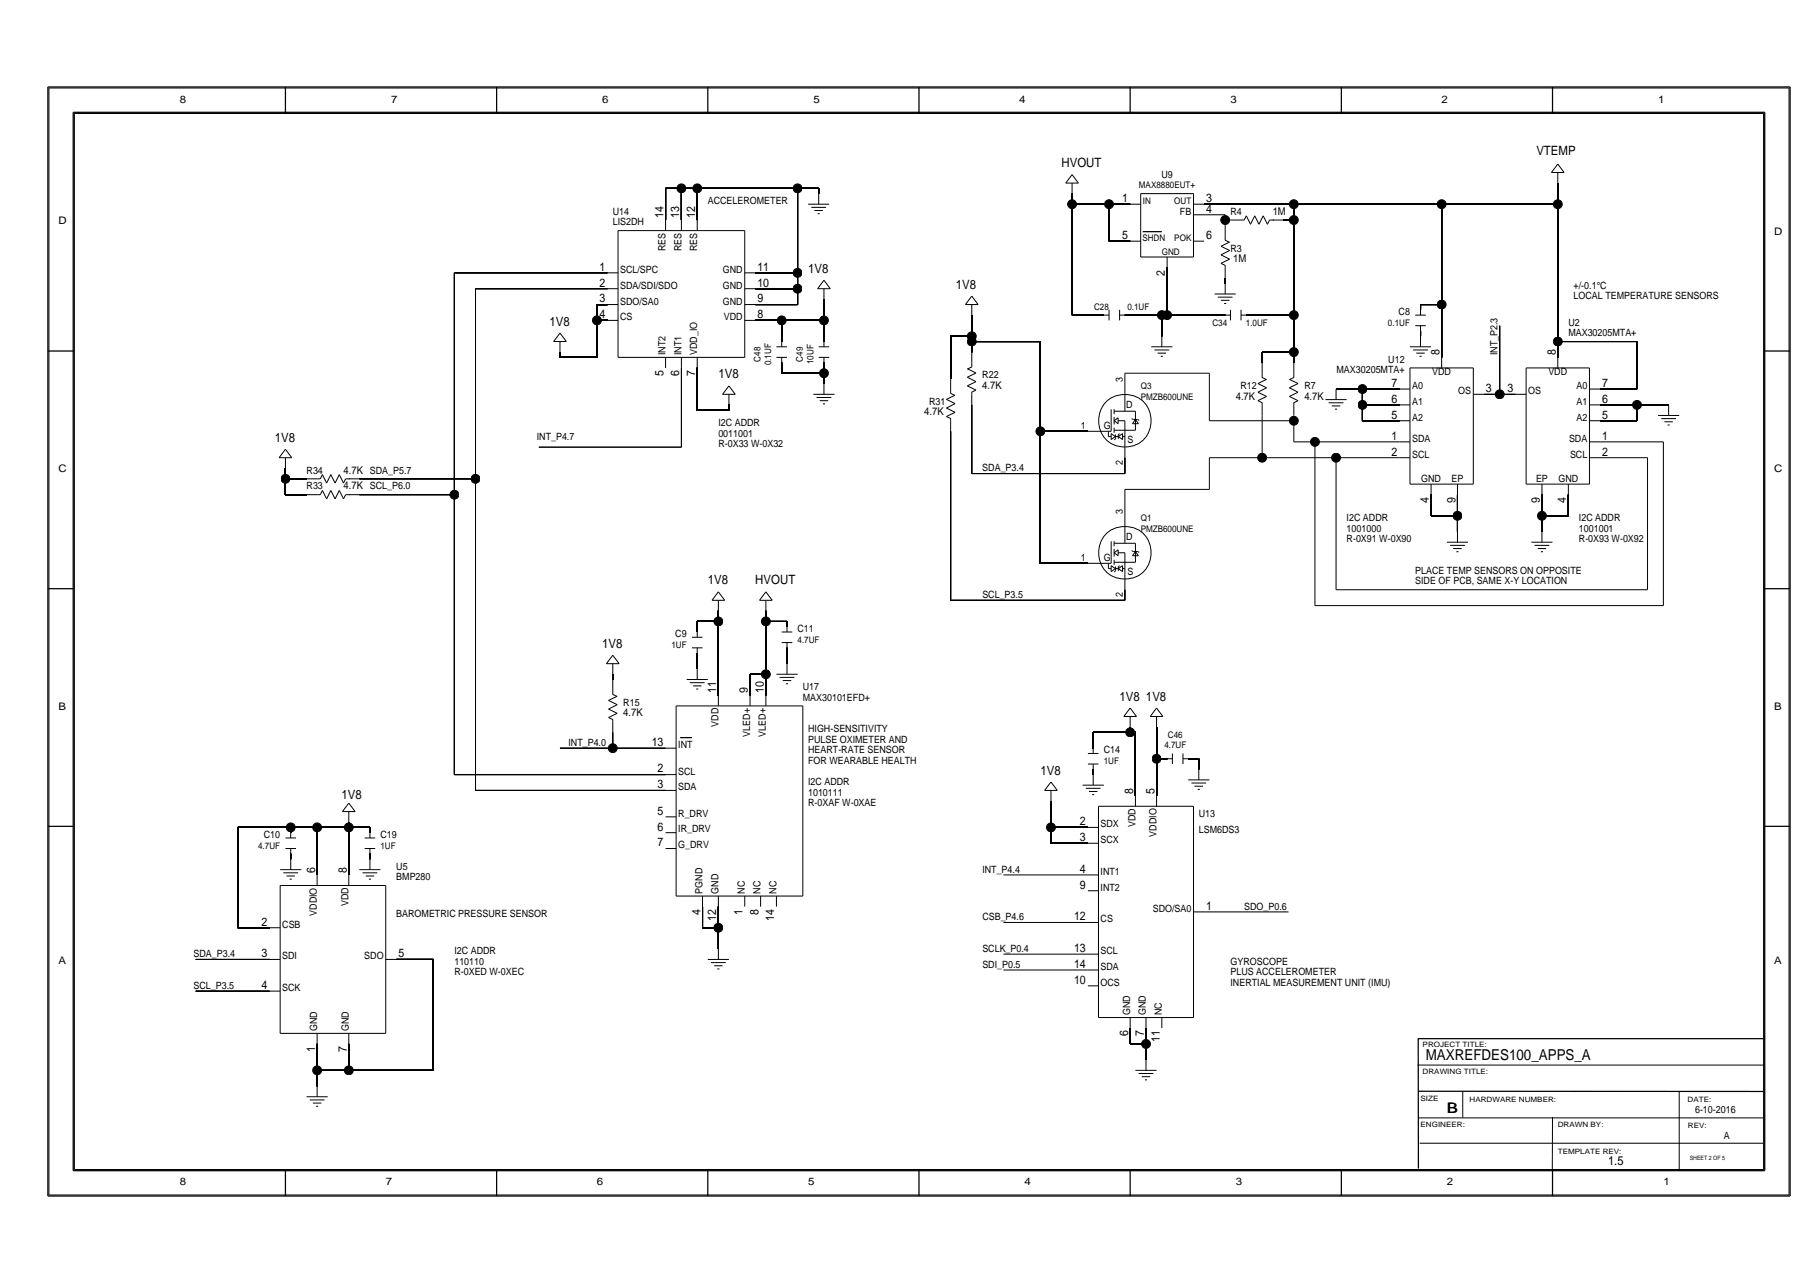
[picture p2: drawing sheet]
<svg xmlns="http://www.w3.org/2000/svg" width="419mm" height="298mm" viewBox="0 0 419 298" stroke-linecap="round" stroke-linejoin="round" font-family="sans-serif">
<!-- layer: Nets -->
<g fill="none" stroke="#000" stroke-width=".23">
<path d="M154.9 43.8v7.4zM154.9 43.8h3.7zM158.6 43.8v7.4zM158.6 43.8h3.7zM162.3 43.8v7.4zM162.3 43.8h23.3zM185.6 43.8h4.9zM185.6 43.8v19.7zM190.5 43.8v1.2zM249.5 47.5v25.8zM249.5 45v2.5zM249.5 47.5h8.6z"/>
<path d="M258.1 47.5h4.9zM258.1 56.1h4.9zM258.1 47.5v8.6zM280.2 47.5h20.9zM280.2 50h4.9zM285.1 51.2h1.2zM285.1 50v1.2zM285.1 51.2v1.2zM298.6 51.2h2.5zM301.1 51.2v22.1zM301.1 47.5v3.7zM301.1 47.5h34.4z"/>
<path d="M335.5 47.5h27zM335.5 47.5v23.3zM362.5 42.6v4.9zM362.5 47.5v31.9zM105.7 63.5v51.6zM105.7 63.5h35.7zM110.7 67.2h30.7zM110.7 67.2v44.2zM138.9 70.8h2.5zM138.9 74.5v8.6zM138.9 74.5h2.5zM138.9 70.8v3.7z"/>
<path d="M175.8 67.2h9.8zM175.8 63.5h9.8zM175.8 70.8h9.8zM175.8 74.5h6.1zM181.9 74.5h9.8zM181.9 74.5v4.9zM185.6 67.2v3.6zM185.6 63.5v3.7zM191.7 74.5v4.9zM191.7 69.6v4.9zM221.2 78.2v9.8zM221.2 78.2h4.9z"/>
<path d="M226.1 73.3v4.9zM226.1 79.4v2.5zM226.1 78.2v1.2zM226.1 79.4h16zM242.1 79.4v20.9zM249.5 73.3h7.3zM261.8 73.3h8.6zM270.4 73.3v4.9zM270.4 73.3h1.2zM271.6 62.2v11.1zM271.6 73.3h13.5zM285.1 64.7v1.2z"/>
<path d="M290 73.3h11.1zM301.1 73.3v8.6zM330.6 70.8h4.9zM330.6 77v1.2zM330.6 70.8v1.3zM335.5 70.8v12.3zM349 75.8v15.9zM362.5 79.4v3.7zM362.5 79.4h18.4zM380.9 79.4v11.1zM130.3 81.9v1.2zM130.3 83.1h8.6z"/>
<path d="M158.6 85.6v18.4zM162.3 85.6v9.8zM162.3 95.4h7.3zM169.6 94.2v1.2zM181.9 84.4v2.4zM181.9 86.8h9.8zM191.7 86.8v2.5zM191.7 84.4v2.4zM226.1 94.2v16zM261.8 86.8h19.6zM261.8 86.8v2.5zM281.4 97.9h19.7z"/>
<path d="M281.4 86.8v11.1zM293.7 81.9v2.5zM293.7 81.9h7.4zM293.7 96.6v9.9zM301.1 81.9v2.5zM301.1 97.9v4.9zM301.1 96.6v1.3zM310.9 90.5h6.1zM317 97.9h8.6zM317 94.2v3.7zM317 90.5h8.6zM317 90.5v3.7z"/>
<path d="M317 94.2h8.6zM345.3 91.7h3.7zM349 91.7h3.7zM372.3 94.2h8.6zM372.3 97.9h8.6zM372.3 90.5h8.6zM380.9 94.2v3.7zM380.9 94.2h7.4zM66.4 115.1h4.9zM66.4 111.4v3.7zM66.4 108.9v2.5zM66.4 111.4h4.9z"/>
<path d="M83.6 115.1h22.1zM83.6 111.4h27.1zM105.7 115.1v65.1zM110.7 111.4v72.5zM125.4 104h33.2zM221.2 100.3v39.3zM226.1 110.2h35.7zM242.1 100.3v30.7zM242.1 100.3h11.1zM261.8 113.8h19.6zM261.8 106.5v3.7zM261.8 113.8v6.2z"/>
<path d="M281.4 106.5h12.3zM281.4 106.5v7.3zM293.7 106.5h17.2zM301.1 102.8h4.9zM306 102.8h19.6zM306 102.8v38.1zM310.9 106.5v30.7zM310.9 106.5h14.7zM333 115.1v4.9zM333 120h6.2zM339.2 120v3.7zM339.2 115.1v4.9z"/>
<path d="M358.8 120v3.7zM358.8 115.1v4.9zM358.8 120h6.2zM365 115.1v4.9zM372.3 102.8h14.8zM372.3 106.5h11.1zM383.4 106.5v30.7zM387.1 102.8v38.1zM221.2 139.6h40.6zM242.1 131h11.1zM261.8 137.2v2.4zM310.9 137.2h72.5z"/>
<path d="M142.6 156.8v1.3zM162.3 151.9v3.7zM162.3 144.6v2.4zM162.3 144.6h4.9zM167.2 142.1v2.5zM167.2 144.6v17.2zM174.5 156.8h3.7zM174.5 156.8v5zM178.2 142.1v2.5zM178.2 156.8v5zM178.2 144.6v12.2zM178.2 144.6h4.9z"/>
<path d="M183.1 150.7v3.7zM183.1 144.6v1.2zM306 140.9h81.1zM130.3 174h12.3zM142.6 170.4v3.6zM142.6 174h12.3zM254.4 179v1.2zM254.4 170.4v3.6zM254.4 170.4h8.6zM263 169.1v1.3zM263 170.4h1.2zM264.2 170.4v14.7z"/>
<path d="M269.1 176.5v8.6zM269.1 169.1v7.4zM269.1 176.5h2.5zM276.5 176.5h2.5zM279 176.5v2.5zM55.4 192.5h12.3zM55.4 192.5v23.3zM67.7 198.6v1.2zM67.7 192.5v1.2zM67.7 192.5h6.1zM73.8 192.5h7.4zM73.8 192.5v11z"/>
<path d="M81.2 192.5h4.9zM81.2 192.5v11zM81.2 191.2v1.3zM86.1 198.6v1.2zM86.1 192.5v1.2zM105.7 180.2h49.2zM110.7 183.9h44.2zM244.6 196.2h8.6zM244.6 192.5v3.7zM244.6 186.3v6.2zM244.6 192.5h8.6zM55.4 215.8h7.3z"/>
<path d="M163.5 210.9v4.9zM163.5 215.8h3.7zM167.2 215.8v4.9zM167.2 210.9v4.9zM233.5 203.5h19.7zM233.5 214.6h19.7zM280.2 212.1h19.6zM45.5 223.2h17.2zM45.5 230.6h17.2zM92.2 223.2h8.6zM100.8 223.2v25.8zM233.5 222h19.7z"/>
<path d="M233.5 225.6h19.7zM263 239.2v3.6zM266.7 239.2v3.6zM73.8 249v3.7zM73.8 242.8v6.2zM73.8 249h7.4zM81.2 249h19.6zM81.2 242.8v6.2zM263 242.8h3.7zM266.7 242.8v3.7z"/>
</g>
<g fill="#000" stroke="#000" stroke-width=".23">
<circle cx="158.6" cy="43.8" r="1.03"/>
<circle cx="162.3" cy="43.8" r="1.03"/>
<circle cx="185.6" cy="43.8" r="1.03"/>
<circle cx="249.5" cy="47.5" r="1.03"/>
<circle cx="258.1" cy="47.5" r="1.03"/>
<circle cx="285.1" cy="51.2" r="1.03"/>
<circle cx="301.1" cy="47.5" r="1.03"/>
<circle cx="301.1" cy="51.2" r="1.03"/>
<circle cx="335.5" cy="47.5" r="1.03"/>
<circle cx="362.5" cy="47.5" r="1.03"/>
<circle cx="138.9" cy="74.5" r="1.03"/>
<circle cx="181.9" cy="74.5" r="1.03"/>
<circle cx="185.6" cy="63.5" r="1.03"/>
<circle cx="185.6" cy="67.2" r="1.03"/>
<circle cx="191.7" cy="74.5" r="1.03"/>
<circle cx="226.1" cy="78.2" r="1.03"/>
<circle cx="226.1" cy="79.4" r="1.03"/>
<circle cx="270.4" cy="73.3" r="1.03"/>
<circle cx="271.6" cy="73.3" r="1.03"/>
<circle cx="301.1" cy="73.3" r="1.03"/>
<circle cx="335.5" cy="70.8" r="1.03"/>
<circle cx="362.5" cy="79.4" r="1.03"/>
<circle cx="191.7" cy="86.8" r="1.03"/>
<circle cx="301.1" cy="97.9" r="1.03"/>
<circle cx="301.1" cy="81.9" r="1.03"/>
<circle cx="317" cy="90.5" r="1.03"/>
<circle cx="317" cy="94.2" r="1.03"/>
<circle cx="349" cy="91.7" r="1.03"/>
<circle cx="380.9" cy="94.2" r="1.03"/>
<circle cx="66.4" cy="111.4" r="1.03"/>
<circle cx="105.7" cy="115.1" r="1.03"/>
<circle cx="110.7" cy="111.4" r="1.03"/>
<circle cx="242.1" cy="100.3" r="1.03"/>
<circle cx="293.7" cy="106.5" r="1.03"/>
<circle cx="306" cy="102.8" r="1.03"/>
<circle cx="310.9" cy="106.5" r="1.03"/>
<circle cx="339.2" cy="120" r="1.03"/>
<circle cx="358.8" cy="120" r="1.03"/>
<circle cx="167.2" cy="144.6" r="1.03"/>
<circle cx="178.2" cy="156.8" r="1.03"/>
<circle cx="178.2" cy="144.6" r="1.03"/>
<circle cx="142.6" cy="174" r="1.03"/>
<circle cx="263" cy="170.4" r="1.03"/>
<circle cx="269.1" cy="176.5" r="1.03"/>
<circle cx="67.7" cy="192.5" r="1.03"/>
<circle cx="73.8" cy="192.5" r="1.03"/>
<circle cx="81.2" cy="192.5" r="1.03"/>
<circle cx="244.6" cy="192.5" r="1.03"/>
<circle cx="167.2" cy="215.8" r="1.03"/>
<circle cx="73.8" cy="249" r="1.03"/>
<circle cx="81.2" cy="249" r="1.03"/>
<circle cx="266.7" cy="242.8" r="1.03"/>
</g>
<!-- layer: Components -->
<g fill="none" stroke="#000" stroke-width=".23">
<path d="M143.8 53.6h29.5zM143.8 53.6v29.5zM154.9 51.2v2.4zM158.6 51.2v2.4zM162.3 51.2v2.4zM173.3 53.6v29.5zM188.1 47.5h4.9zM188.8 48.2h3.4zM189.5 49h2zM190.3 49.7h.5zM190.5 45v2.5zM263 47.5h2.4z"/>
<path d="M263 56.1h2.4zM265.4 59.8h12.3zM265.4 45h12.3zM265.4 45v14.8zM271.6 59.8v2.4zM277.7 50h2.5zM277.7 56.1h2.5zM277.7 47.5h2.5zM277.7 45v14.8zM284.1 59.3l2 1zM284.1 59.3l2-1zM284.1 57.3l2-1z"/>
<path d="M284.1 57.3l2 1zM285.1 55.9l1 .4zM285.1 52.4v2.5zM285.1 54.9v1zM286.3 51.2h2.5zM288.8 51.2h.7zM290 50.2l1 2zM290 50.2l-.5 1zM292 50.2l-1 2zM292 50.2l1 2zM294 50.2l.9 2zM294 50.2l-1 2z"/>
<path d="M295.4 51.2l-.5 1zM295.4 51.2h1zM296.2 51.2h2.4zM141.4 74.5h2.4zM141.4 70.8h2.4zM141.4 67.2h2.4zM141.4 63.5h2.4zM173.3 63.5h2.5zM173.3 67.2h2.5zM173.3 70.8h2.5zM173.3 74.5h2.5zM181.9 79.4v1.3z"/>
<path d="M191.7 79.4v1.3zM256.8 73.3h1.3zM258.1 72.1v2.4zM260.5 72.1v2.4zM260.5 73.3h1.3zM270.4 78.2v2.5zM282.6 68.4h5zM283.4 69.1h3.4zM284.1 69.9h2zM284.1 61.3l1.1 .5zM284.1 61.3l2-1zM284.9 70.6h.5z"/>
<path d="M285.1 62.2v2.5zM285.1 61.8v.4zM285.1 65.9v2.5zM285.1 73.3h1.2zM286.3 72.1v2.4zM288.8 72.1v2.4zM288.8 73.3h1.2zM329.3 75.8h2.5zM329.3 73.3h2.5zM330.6 78.2v2.5zM330.6 72.1v1.2zM330.6 75.8v1.2z"/>
<path d="M143.8 83.1h29.5zM154.9 83.1v2.5zM158.6 83.1v2.5zM162.3 83.1v2.5zM180.7 80.7h2.4zM180.7 83.1h2.4zM181.9 83.1v1.3zM189.3 91.7h4.9zM190 92.5h3.5zM190.5 80.7h2.5zM190.5 83.1h2.5zM190.8 93.2h1.9z"/>
<path d="M191.5 93.9h.5zM191.7 89.3v2.4zM191.7 83.1v1.3zM220.2 96.9l1.1 .5zM220.2 94.9l2.1 1zM220.2 94.9l2.1-1zM220.2 92.9l2.1-1zM220.2 96.9l2.1-1zM220.2 92.9l2.1 1zM221.2 91.5l1 .5zM221.2 88v2.5zM221.2 97.9v2.4z"/>
<path d="M221.2 97.4v.5zM221.2 90.5v1zM225.1 89.8l2 .9zM225.1 87.7l2-.9zM225.1 89.8l2-1zM225.1 87.7l2 1.1zM225.1 85.8l2 1zM225.2 85.8l1-.5zM226.1 91.2l1-.5zM226.1 81.9v2.5zM226.1 91.7v2.5zM226.1 91.2v.5z"/>
<path d="M226.1 84.4v.9zM258.6 95.2v5.1zM259.3 97.9l.9 .7zM259.3 97.9l.9-.7zM259.3 95.2v1.1zM259.3 99.5v1.2zM259.3 97v1.8zM259.3 95.7h4.9zM260.2 97.9h1.6zM260.2 97.2v1.4zM261.8 89.3v5.1zM261.8 97.9v8.6z"/>
<path d="M261.8 94.4v1.3zM263.3 97.4l.4 .2zM263.5 98.6h1.4zM263.7 97.6h1zM264.2 97.3v2.8zM264.2 97.6l-.7 1zM264.2 95.7v1.9zM264.2 97.6l.7 1zM264.7 97.6l.4 .2zM267.9 80.7h4.9zM268.6 81.4h3.5zM269.4 82.1h1.9z"/>
<path d="M270.1 82.9h.5zM292.7 93.2l1.1 .5zM292.7 91.2l2 1zM292.7 91.2l2-1zM292.7 89.2l2-1zM292.7 93.2l2-1zM292.7 89.2l2 1zM293.7 87.8l1 .5zM293.7 84.4v2.4zM293.7 94.2v2.4zM293.7 93.7v.5zM293.7 86.8v1z"/>
<path d="M300 92.2l2.1 1zM300 90.2l2.1-1zM300 92.2l2.1-1zM300 90.2l2.1 1zM300 88.2l2.1 1zM300.1 88.3l1-.5zM301 93.7l1.1-.5zM301.1 84.4v2.4zM301.1 94.2v2.4zM301.1 93.7v.5zM301.1 86.8v1zM308.4 93h5z"/>
<path d="M309.2 93.7h3.4zM309.9 94.4h2zM310.7 95.2h.5zM310.9 90.5v2.5zM325.6 90.5h2.5zM325.6 97.9h2.5zM325.6 94.2h2.5zM328.1 85.6h14.7zM328.1 85.6v27zM328.1 80.7h4.9zM328.8 81.4h3.5zM329.6 82.1h1.9z"/>
<path d="M330.3 82.9h.5zM335.5 83.1v2.5zM342.8 85.6v27zM342.8 91.7h2.5zM352.7 91.7h2.4zM355.1 85.6h14.8zM355.1 85.6v27zM362.5 83.1v2.5zM369.9 85.6v27zM369.9 90.5h2.4zM369.9 97.9h2.4zM369.9 94.2h2.4z"/>
<path d="M385.8 96.6h5zM386.6 97.4h3.4zM387.3 98.1h2zM388.1 98.9h.4zM388.3 94.2v2.4zM71.3 115.1h2.5zM71.3 111.4h2.5zM73.8 115.1h.7zM73.8 111.4h.7zM75 114.1l1 2zM75 110.4l1 2zM75 114.1l-.5 1z"/>
<path d="M75 110.4l-.5 1zM77 114.1l-1 2zM77 114.1l1 2zM77 110.4l-1 2zM77 110.4l1 2zM79 114.1l.9 2zM79 110.4l.9 2zM79 114.1l-1 2zM79 110.4l-1 2zM80.4 115.1l-.5 1zM80.4 111.4l-.5 1zM80.4 115.1h1z"/>
<path d="M80.4 111.4h1zM81.2 115.1h2.4zM81.2 111.4h2.4zM253.2 100.3h5.4zM257.9 100.3v1.3zM257.9 101.6h.6zM258.6 100.9v1.3zM258.6 100.9l1 .7zM258.6 102.2l1-.6zM259.3 100.1h4.9zM259.3 102.3l.3-.3zM259.6 101.6h.6z"/>
<path d="M259.6 101.1v.9zM260.2 101.1l.3-.2zM260.2 101.6l1 .6zM260.2 101.1v1zM260.2 101.6l1-.7zM261.2 101.6h.6zM261.2 100.9v1.3zM261.8 120v5.1zM325.6 106.5h2.5zM325.6 102.8h2.5zM328.1 112.6h14.7zM333 112.6v2.5z"/>
<path d="M339.2 112.6v2.5zM355.1 112.6h14.8zM358.8 112.6v2.5zM365 112.6v2.5zM369.9 106.5h2.4zM369.9 102.8h2.4zM253.2 131h5.4zM257.9 131v1.3zM257.9 132.3h.6zM258.6 131.6v1.4zM258.6 131.6l1 .7zM258.6 125.9v5.1z"/>
<path d="M258.6 133l1-.7zM259.3 128.6l.9 .7zM259.3 128.6l.9-.7zM259.3 125.9v1.2zM259.3 130.2v1.2zM259.3 127.7v1.8zM259.3 130.8h4.9zM259.3 126.4h4.9zM259.3 133.1l.3-.3zM259.6 132.3h.6zM259.6 131.8v1zM260.2 128.6h1.6z"/>
<path d="M260.2 127.9v1.4zM260.2 131.8l.3-.2zM260.2 132.3l1 .7zM260.2 131.8v1zM260.2 132.3l1-.7zM261.2 132.3h.6zM261.2 131.6v1.4zM261.8 128.6v8.6zM261.8 125.1v1.3zM263.3 128.1l.4 .2zM263.5 129.3h1.4zM263.7 128.3h1z"/>
<path d="M264.2 128v2.8zM264.2 128.3l-.7 1zM264.2 126.4v1.9zM264.2 128.3l.7 1zM264.7 128.3l.4 .2zM336.7 126.1h4.9zM337.4 126.9h3.5zM338.2 127.6h1.9zM338.9 128.3h.5zM339.2 123.7v2.4zM356.4 126.1h4.9zM357.1 126.9h3.4z"/>
<path d="M357.8 127.6h2zM358.6 128.3h.5zM358.8 123.7v2.4zM142.6 158.1v2.4zM159.8 158.1h4.9zM160.5 158.8h3.5zM161 150.7h2.5zM161 148.2h2.5zM161.3 159.5h1.9zM162.3 155.6v2.5zM162.3 147v1.2zM162.3 150.7v1.2z"/>
<path d="M180.7 156.8h4.9zM181.4 157.6h3.5zM181.9 149.5h2.5zM181.9 147h2.5zM182.2 158.3h1.9zM182.9 159.1h.5zM183.1 154.4v2.4zM183.1 145.8v1.2zM183.1 149.5v1.2zM141.6 166.9l1 .5zM141.6 165l2 .9zM141.6 165l2-1.1z"/>
<path d="M141.6 162.9l2-.9zM141.6 166.9l2-1zM141.6 162.9l2 1zM142.5 161.5l1.1 .5zM142.6 167.9v2.5zM142.6 167.4v.5zM142.6 160.5v1zM154.9 174h2.4zM157.3 164.2v44.2zM157.3 164.2h29.5zM162 160.3h.5zM167.2 161.8v2.4z"/>
<path d="M174.5 161.8v2.4zM178.2 161.8v2.4zM186.8 164.2v44.2zM253.2 177.7h2.4zM253.2 175.3h2.4zM254.4 174v1.3zM254.4 177.7v1.3zM271.6 176.5h1.2zM272.8 175.3v2.4zM275.3 175.3v2.4zM275.3 176.5h1.2zM279 179v2.4z"/>
<path d="M66.4 197.4h2.5zM66.4 194.9h2.5zM67.7 199.8v2.5zM67.7 193.7v1.2zM67.7 197.4v1.2zM84.9 197.4h2.4zM84.9 194.9h2.4zM86.1 199.8v2.5zM86.1 193.7v1.2zM86.1 197.4v1.2zM154.9 197.4h2.4zM154.9 190h2.4z"/>
<path d="M154.9 193.7h2.4zM154.9 183.9h2.4zM154.9 180.2h2.4zM251.9 182.6h4.9zM252.7 183.4h3.4zM253.2 196.2h2.4zM253.2 192.5h2.4zM253.4 184.1h2zM254.1 184.9h.5zM254.4 180.2v2.4zM255.6 187.6h22.1zM255.6 187.6v49.1z"/>
<path d="M264.2 185.1v2.5zM269.1 185.1v2.5zM276.5 181.4h4.9zM277.2 182.2h3.5zM277.7 187.6v49.1zM278 182.9h1.9zM278.7 183.6h.5zM62.7 215.8h2.5zM65.2 202.3h4.9zM65.2 206h24.6zM65.2 206v34.4zM65.9 203h3.5z"/>
<path d="M66.7 203.8h1.9zM67.4 204.5h.5zM73.8 203.5v2.5zM81.2 203.5v2.5zM83.6 202.3h4.9zM84.4 203h3.4zM85.1 203.8h2zM85.8 204.5h.5zM89.8 206v34.4zM157.3 208.4h29.5zM163.5 208.4v2.5zM167.2 208.4v2.5z"/>
<path d="M173.3 208.4v2.5zM177 208.4v2.5zM180.7 208.4v2.5zM253.2 214.6h2.4zM253.2 207.2h2.4zM253.2 203.5h2.4zM277.7 212.1h2.5zM62.7 230.6h2.5zM62.7 223.2h2.5zM89.8 223.2h2.4zM164.7 223.2h4.9zM165.4 223.9h3.5z"/>
<path d="M166.2 224.7h1.9zM166.9 225.4h.5zM167.2 220.7v2.5zM253.2 225.6h2.4zM253.2 222h2.4zM253.2 229.3h2.4zM255.6 236.7h22.1zM263 236.7v2.5zM266.7 236.7v2.5zM270.4 236.7v2.5zM65.2 240.4h24.6zM71.3 255.1h5z"/>
<path d="M72.1 255.9h3.4zM72.8 256.6h2zM73.5 257.3h.5zM73.8 252.7v2.4zM73.8 240.4v2.4zM81.2 240.4v2.4zM264.2 249h4.9zM265 249.7h3.4zM265.7 250.5h2zM266.4 251.2h.5zM266.7 246.5v2.5z"/>
<circle cx="261.7" cy="97.9" r="6.1"/>
<circle cx="261.7" cy="128.6" r="6.1"/>
</g>
<path d="M265.9 53.9h4.5zM158.3 171.6h2.7z" fill="none" stroke="#000" stroke-width=".29"/>
<!-- layer: Page Border and Title Block -->
<g fill="none" stroke="#000" stroke-width=".23">
<path d="M11.4 20.5h404.9zM11.4 20.5v257.5zM362.5 38.2l-1.5 1.9zM362.5 38.2l1.5 1.9zM416.3 20.5v257.5zM248 42.6h3zM249.5 40.6l-1.5 2zM249.5 42.6v2.4zM249.5 40.6l1.5 2zM361 40.1h3zM362.5 40.1v2.5zM128.8 79.4h3z"/>
<path d="M130.3 79.4v2.5zM130.3 77.5l1.5 1.9zM130.3 77.5l-1.5 1.9zM190.3 67.2h2.9zM191.7 67.2v2.4zM191.7 65.2l1.5 2zM191.7 65.2l-1.4 2zM224.7 70.8h2.9zM226.1 68.9l-1.4 1.9zM226.1 70.8v2.5zM226.1 68.9l1.5 1.9zM168.1 91.7h3z"/>
<path d="M169.6 91.7v2.5zM169.6 89.8l1.5 1.9zM169.6 89.8l-1.5 1.9zM65 106.5h2.9zM66.4 104.5l-1.4 2zM66.4 106.5v2.4zM66.4 104.5l1.5 2zM165.7 139.6h2.9zM167.2 139.6v2.5zM167.2 137.7l1.4 1.9zM167.2 137.7l-1.5 1.9zM176.7 139.6h3z"/>
<path d="M178.2 139.6v2.5zM178.2 137.7l1.5 1.9zM178.2 137.7l-1.5 1.9zM141.1 154.4h3zM142.6 152.4l-1.5 2zM142.6 154.4v2.4zM142.6 152.4l1.5 2zM261.5 166.7h3zM263 164.7l-1.5 2zM263 166.7v2.4zM263 164.7l1.5 2zM267.7 166.7h2.9z"/>
<path d="M269.1 164.7l-1.4 2zM269.1 166.7v2.4zM269.1 164.7l1.5 2zM79.7 188.8h2.9zM81.2 186.8l-1.5 2zM81.2 188.8v2.4zM81.2 186.8l1.4 2zM243.1 183.9h2.9zM244.6 181.9l-1.5 2zM244.6 183.9v2.4zM244.6 181.9l1.4 2zM329.9 247.8h80.5z"/>
<path d="M340.4 253.8v6.1zM361.3 259.8l-.1 12.1zM390.8 253.8v18.2zM11.4 278h404.9zM330.2 260h80.3zM330.4 265.9h80z"/>
</g>
<g fill="none" stroke="#000" stroke-width=".29">
<path d="M11.1 20.2h405.5zM11.1 20.2v258zM17 26.1h393.7zM17 26.1v246.2zM17.3 26.4h393.1zM17.3 26.4v245.7zM66.4 20.2v6.2zM115.6 20.2v6.2zM164.7 20.2v6.2zM213.8 20.2v6.2zM263 20.2v6.2zM312.1 20.2v6.2z"/>
<path d="M361.3 20.2v6.2zM410.4 26.4v245.7zM410.7 26.1v246.2zM416.6 20.2v258zM11.1 81.7h6.2zM410.4 81.7h6.2zM11.1 136.9h6.2zM410.4 136.9h6.2zM11.1 192.2h6.2zM410.4 192.2h6.2zM329.9 241.6h80.5zM330 241.7l.1 30.1z"/>
<path d="M330.1 253.8l80.3 .1zM11.1 278.2h405.5zM17 272.3h393.7zM17.3 272.1h393.1zM66.4 272.1v6.1zM115.6 272.1v6.1zM164.7 272.1v6.1zM213.8 272.1v6.1zM263 272.1v6.1zM312.1 272.1v6.1zM361.3 272.1v6.1z"/>
</g>
<text font-size="3.5" x="331.8" y="246.5">MAXREFDES100_APPS_A</text>
<text font-size="3.4" x="336.9" y="259">B</text>
<g font-size="3">
<text x="357.5" y="36">VTEMP</text>
<text x="247" y="38.9">HVOUT</text>
<text x="188.1" y="63.5">1V8</text>
<text x="222.5" y="67.2">1V8</text>
<text x="127.9" y="75.8">1V8</text>
<text x="167.2" y="88">1V8</text>
<text x="64" y="102.8">1V8</text>
<text x="164.7" y="136">1V8</text>
<text x="175.8" y="136">HVOUT</text>
<text x="140.1" y="150.7">1V8</text>
<text x="260.5" y="163">1V8</text>
<text x="266.7" y="163">1V8</text>
<text x="79.4" y="185.8">1V8</text>
<text x="242.1" y="180.2">1V8</text>
</g>
<text font-size="2.9" x="374.2" y="271.1">1.5</text>
<g font-size="2.8">
<text x="261.1" y="47">1</text>
<text x="280.7" y="47">3</text>
<text x="154.4" y="50.7" transform="rotate(-90 154.4 50.7)">14</text>
<text x="158.1" y="50.7" transform="rotate(-90 158.1 50.7)">13</text>
<text x="161.8" y="50.7" transform="rotate(-90 161.8 50.7)">12</text>
<text x="280.7" y="49.5">4</text>
<text x="261.1" y="55.6">5</text>
<text x="280.7" y="55.6">6</text>
<text x="139.5" y="63">1</text>
<text x="176.3" y="63">11</text>
<text x="271.1" y="64.1" transform="rotate(-90 271.1 64.1)">2</text>
<text x="139.5" y="70.4">3</text>
<text x="139.5" y="66.7">2</text>
<text x="176.3" y="66.7">10</text>
<text x="176.3" y="70.4">9</text>
<text x="139.5" y="74">4</text>
<text x="176.3" y="74">8</text>
<text x="335" y="82.6" transform="rotate(-90 335 82.6)">8</text>
<text x="362" y="82.6" transform="rotate(-90 362 82.6)">8</text>
<text x="154.4" y="87.4" transform="rotate(-90 154.4 87.4)">5</text>
<text x="158.1" y="87.4" transform="rotate(-90 158.1 87.4)">6</text>
<text x="161.8" y="87.4" transform="rotate(-90 161.8 87.4)">7</text>
<text x="323.8" y="90">7</text>
<text x="323.8" y="93.7">6</text>
<text x="345.8" y="91.2">3</text>
<text x="350.8" y="91.2">3</text>
<text x="372.8" y="90">7</text>
<text x="372.8" y="93.7">6</text>
<text x="323.8" y="97.4">5</text>
<text x="372.8" y="97.4">5</text>
<text x="323.8" y="106">2</text>
<text x="323.8" y="102.3">1</text>
<text x="372.8" y="106">2</text>
<text x="372.8" y="102.3">1</text>
<text x="332.5" y="116.9" transform="rotate(-90 332.5 116.9)">4</text>
<text x="338.7" y="116.9" transform="rotate(-90 338.7 116.9)">9</text>
<text x="358.3" y="116.9" transform="rotate(-90 358.3 116.9)">9</text>
<text x="364.5" y="116.9" transform="rotate(-90 364.5 116.9)">4</text>
<text x="166.7" y="161.3" transform="rotate(-90 166.7 161.3)">11</text>
<text x="174" y="161.3" transform="rotate(-90 174 161.3)">9</text>
<text x="177.7" y="161.3" transform="rotate(-90 177.7 161.3)">10</text>
<text x="151.6" y="173.5">13</text>
<text x="153" y="179.7">2</text>
<text x="153" y="183.4">3</text>
<text x="263.7" y="184.6" transform="rotate(-90 263.7 184.6)">8</text>
<text x="268.6" y="184.6" transform="rotate(-90 268.6 184.6)">5</text>
<text x="153" y="189.5">5</text>
<text x="251.3" y="192">2</text>
<text x="153" y="193.2">6</text>
<text x="153" y="196.9">7</text>
<text x="251.3" y="195.7">3</text>
<text x="73.3" y="203" transform="rotate(-90 73.3 203)">6</text>
<text x="80.7" y="203" transform="rotate(-90 80.7 203)">8</text>
<text x="251.3" y="203">4</text>
<text x="251.3" y="206.7">9</text>
<text x="60.9" y="215.3">2</text>
<text x="163" y="212.8" transform="rotate(-90 163 212.8)">4</text>
<text x="166.7" y="214.1" transform="rotate(-90 166.7 214.1)">12</text>
<text x="172.8" y="212.8" transform="rotate(-90 172.8 212.8)">1</text>
<text x="176.5" y="212.8" transform="rotate(-90 176.5 212.8)">8</text>
<text x="180.2" y="214.1" transform="rotate(-90 180.2 214.1)">14</text>
<text x="249.9" y="214.1">12</text>
<text x="280.7" y="211.6">1</text>
<text x="249.9" y="221.5">13</text>
<text x="60.9" y="222.7">3</text>
<text x="92.7" y="222.7">5</text>
<text x="249.9" y="225.1">14</text>
<text x="60.9" y="230.1">4</text>
<text x="249.9" y="228.8">10</text>
<text x="73.3" y="244.7" transform="rotate(-90 73.3 244.7)">1</text>
<text x="80.7" y="244.7" transform="rotate(-90 80.7 244.7)">7</text>
<text x="262.5" y="241" transform="rotate(-90 262.5 241)">6</text>
<text x="266.2" y="241" transform="rotate(-90 266.2 241)">7</text>
<text x="269.9" y="242.4" transform="rotate(-90 269.9 242.4)">11</text>
</g>
<g font-size="2.5">
<text x="296.2" y="50">1M</text>
<text x="287" y="61">1M</text>
<text x="228.6" y="90.5">4.7K</text>
<text x="287.6" y="93">4.7K</text>
<text x="303.5" y="93">4.7K</text>
<text x="215.1" y="96.6">4.7K</text>
<text x="79.9" y="113.8">4.7K SCL_P6.0</text>
<text x="79.9" y="110.2">4.7K SDA_P5.7</text>
<text x="145.1" y="166.7">4.7K</text>
</g>
<g font-size="2.4">
<text x="41.9" y="23.9">8</text>
<text x="91" y="23.9">7</text>
<text x="140.1" y="23.9">6</text>
<text x="189.3" y="23.9">5</text>
<text x="237.2" y="23.9">4</text>
<text x="286.3" y="23.9">3</text>
<text x="335.5" y="23.9">2</text>
<text x="385.8" y="23.9">1</text>
<text x="13.6" y="52.2">D</text>
<text x="412.9" y="54.6">D</text>
<text x="13.6" y="109.9">C</text>
<text x="412.9" y="109.9">C</text>
<text x="13.6" y="165.2">B</text>
<text x="412.9" y="165.2">B</text>
<text x="13.6" y="224.2">A</text>
<text x="412.9" y="224.2">A</text>
<text x="41.9" y="275.8">8</text>
<text x="89.8" y="275.8">7</text>
<text x="138.9" y="275.8">6</text>
<text x="188.1" y="275.8">5</text>
<text x="238.4" y="275.8">4</text>
<text x="287.6" y="275.8">3</text>
<text x="336.7" y="275.8">2</text>
<text x="387.1" y="275.8">1</text>
</g>
<g font-size="2.3">
<text x="270.3" y="41.4">U9</text>
<text x="164.7" y="47.5">ACCELEROMETER</text>
<text x="142.6" y="52.4">LIS2DH</text>
<text x="142.6" y="50">U14</text>
<text x="274.6" y="50">FB</text>
<text x="286.3" y="50">R4</text>
<text x="154.9" y="58.4" transform="rotate(-90 154.9 58.4)">RES</text>
<text x="158.6" y="58.4" transform="rotate(-90 158.6 58.4)">RES</text>
<text x="162.3" y="58.4" transform="rotate(-90 162.3 58.4)">RES</text>
<text x="286.3" y="58.6">R3</text>
<text x="144.3" y="63.5">SCL/SPC</text>
<text x="168.2" y="63.5">GND</text>
<text x="144.3" y="70.8">SDO/SA0</text>
<text x="144.3" y="67.2">SDA/SDI/SDO</text>
<text x="168.2" y="67.2">GND</text>
<text x="168.2" y="70.8">GND</text>
<text x="366.2" y="69.6">LOCAL TEMPERATURE SENSORS</text>
<text x="366.2" y="67.2">+/-0.1°C</text>
<text x="144.3" y="74.5">CS</text>
<text x="168.4" y="74.5">VDD</text>
<text x="325.5" y="73.3">C8</text>
<text x="365" y="75.8">U2</text>
<text x="154.9" y="82.6" transform="rotate(-90 154.9 82.6)">INT2</text>
<text x="158.6" y="82.6" transform="rotate(-90 158.6 82.6)">INT1</text>
<text x="162.3" y="82.6" transform="rotate(-90 162.3 82.6)">VDD_IO</text>
<text x="348.5" y="82.6" transform="rotate(-90 348.5 82.6)">INT_P2.3</text>
<text x="365" y="78.2">MAX30205MTA+</text>
<text x="228.6" y="88">R22</text>
<text x="261.3" y="88.8" transform="rotate(-90 261.3 88.8)">3</text>
<text x="311" y="86.8">MAX30205MTA+</text>
<text x="323.1" y="84.4">U12</text>
<text x="333.3" y="87.3">VDD</text>
<text x="360.3" y="87.3">VDD</text>
<text x="216.2" y="94.2">R31</text>
<text x="262" y="94.8">D</text>
<text x="288.7" y="90.5">R12</text>
<text x="303.5" y="90.5">R7</text>
<text x="328.6" y="90.5">A0</text>
<text x="328.6" y="94.2">A1</text>
<text x="339.4" y="91.7">OS</text>
<text x="355.6" y="91.7">OS</text>
<text x="366.8" y="90.5">A0</text>
<text x="366.8" y="94.2">A1</text>
<text x="167.2" y="99.1">I2C ADDR</text>
<text x="167.2" y="101.6">0011001</text>
<text x="251.5" y="99.8">1</text>
<text x="256.9" y="99.8">G</text>
<text x="328.6" y="97.9">A2</text>
<text x="366.8" y="97.9">A2</text>
<text x="124.9" y="102.3">INT_P4.7</text>
<text x="167.2" y="104">R-0X33 W-0X32</text>
<text x="262.4" y="103.1">S</text>
<text x="328.6" y="106.5">SCL</text>
<text x="328.6" y="102.8">SDA</text>
<text x="365.1" y="102.8">SDA</text>
<text x="365.3" y="106.5">SCL</text>
<text x="71.3" y="113.8">R33</text>
<text x="71.3" y="110.2">R34</text>
<text x="228.6" y="109.7">SDA_P3.4</text>
<text x="261.3" y="108.1" transform="rotate(-90 261.3 108.1)">2</text>
<text x="330.7" y="112.1">GND</text>
<text x="337.8" y="112.1">EP</text>
<text x="357.4" y="112.1">EP</text>
<text x="362.7" y="112.1">GND</text>
<text x="261.3" y="119.5" transform="rotate(-90 261.3 119.5)">3</text>
<text x="262" y="125.5">D</text>
<text x="313.4" y="121.2">I2C ADDR</text>
<text x="313.4" y="123.7">1001000</text>
<text x="367.4" y="123.7">1001001</text>
<text x="367.4" y="121.2">I2C ADDR</text>
<text x="251.5" y="130.6">1</text>
<text x="256.9" y="130.6">G</text>
<text x="313.4" y="126.1">R-0X91 W-0X90</text>
<text x="367.4" y="126.1">R-0X93 W-0X92</text>
<text x="262.4" y="133.8">S</text>
<text x="329.3" y="133.5">PLACE TEMP SENSORS ON OPPOSITE</text>
<text x="329.3" y="136">SIDE OF PCB, SAME X-Y LOCATION</text>
<text x="228.6" y="139.2">SCL_P3.5</text>
<text x="261.3" y="138.8" transform="rotate(-90 261.3 138.8)">2</text>
<text x="157.1" y="148.2">C9</text>
<text x="185.6" y="147">C11</text>
<text x="186.8" y="160.5">U17</text>
<text x="145.1" y="164.2">R15</text>
<text x="186.8" y="163">MAX30101EFD+</text>
<text x="132.3" y="173.6">INT_P4.0</text>
<text x="167.2" y="169.1" transform="rotate(-90 167.2 169.1)">VDD</text>
<text x="174.5" y="171.3" transform="rotate(-90 174.5 171.3)">VLED+</text>
<text x="178.2" y="171.3" transform="rotate(-90 178.2 171.3)">VLED+</text>
<text x="188.1" y="172.8">PULSE OXIMETER AND</text>
<text x="188.1" y="170.3">HIGH-SENSITIVITY</text>
<text x="157.8" y="174">INT</text>
<text x="188.1" y="177.7">FOR WEARABLE HEALTH</text>
<text x="188.1" y="175.3">HEART-RATE SENSOR</text>
<text x="256.8" y="175.3">C14</text>
<text x="157.8" y="183.9">SDA</text>
<text x="157.8" y="180.2">SCL</text>
<text x="188" y="185.1">1010111</text>
<text x="188" y="182.6">I2C ADDR</text>
<text x="157.8" y="190">R_DRV</text>
<text x="188" y="187.6">R-0XAF W-0XAE</text>
<text x="279" y="190">U13</text>
<text x="61.4" y="194.9">C10</text>
<text x="88.5" y="194.9">C19</text>
<text x="157.8" y="197.3">G_DRV</text>
<text x="157.8" y="193.7">IR_DRV</text>
<text x="256.1" y="196.2">SCX</text>
<text x="256.1" y="192.5">SDX</text>
<text x="264.2" y="192.4" transform="rotate(-90 264.2 192.4)">VDD</text>
<text x="269.1" y="194.6" transform="rotate(-90 269.1 194.6)">VDDIO</text>
<text x="279" y="193.7">LSM6DS3</text>
<text x="92.2" y="202.3">U5</text>
<text x="228.6" y="203">INT_P4.4</text>
<text x="256.1" y="203.5">INT1</text>
<text x="92.2" y="204.8">BMP280</text>
<text x="163.5" y="207.9" transform="rotate(-90 163.5 207.9)">PGND</text>
<text x="167.2" y="207.9" transform="rotate(-90 167.2 207.9)">GND</text>
<text x="173.3" y="207.9" transform="rotate(-90 173.3 207.9)">NC</text>
<text x="177" y="207.9" transform="rotate(-90 177 207.9)">NC</text>
<text x="180.7" y="207.9" transform="rotate(-90 180.7 207.9)">NC</text>
<text x="256.1" y="207.2">INT2</text>
<text x="65.7" y="215.8">CSB</text>
<text x="73.7" y="213" transform="rotate(-90 73.7 213)">VDDIO</text>
<text x="81.1" y="210.9" transform="rotate(-90 81.1 210.9)">VDD</text>
<text x="92.2" y="213.3">BAROMETRIC PRESSURE SENSOR</text>
<text x="228.6" y="214.1">CSB_P4.6</text>
<text x="256.1" y="214.6">CS</text>
<text x="268.2" y="212.1">SDO/SA0</text>
<text x="289.5" y="211.6">SDO_P0.6</text>
<text x="105.7" y="222">I2C ADDR</text>
<text x="228.6" y="221.5">SCLK_P0.4</text>
<text x="256.1" y="222">SCL</text>
<text x="45" y="222.7">SDA_P3.4</text>
<text x="65.7" y="223.2">SDI</text>
<text x="84.8" y="223.2">SDO</text>
<text x="105.7" y="226.9">R-0XED W-0XEC</text>
<text x="105.7" y="224.4">110110</text>
<text x="228.6" y="225.1">SDI_P0.5</text>
<text x="256.1" y="225.6">SDA</text>
<text x="286.3" y="226.9">PLUS ACCELEROMETER</text>
<text x="286.3" y="224.4">GYROSCOPE</text>
<text x="45" y="230.1">SCL_P3.5</text>
<text x="65.7" y="230.6">SCK</text>
<text x="256.1" y="229.3">OCS</text>
<text x="286.3" y="229.3">INERTIAL MEASUREMENT UNIT (IMU)</text>
<text x="73.8" y="239.9" transform="rotate(-90 73.8 239.9)">GND</text>
<text x="81.2" y="239.9" transform="rotate(-90 81.2 239.9)">GND</text>
<text x="263" y="236.2" transform="rotate(-90 263 236.2)">GND</text>
<text x="266.7" y="236.2" transform="rotate(-90 266.7 236.2)">GND</text>
<text x="270.4" y="236.2" transform="rotate(-90 270.4 236.2)">NC</text>
<text x="394.4" y="258.8">6-10-2016</text>
<text x="401.1" y="265">A</text>
</g>
<g font-size="2.1">
<text x="265" y="43.8">MAX8880EUT+</text>
<text x="265.9" y="47.6">IN</text>
<text x="273.3" y="47.5">OUT</text>
<text x="265.8" y="56">SHDN</text>
<text x="270.4" y="59.3">GND</text>
<text x="273.3" y="56.1">POK</text>
<text x="254.6" y="72.1">C28</text>
<text x="262.3" y="72.1">0.1UF</text>
<text x="282.2" y="75.8">C34</text>
<text x="289.9" y="75.8">1.0UF</text>
<text x="323" y="75.8">0.1UF</text>
<text x="177" y="84.2" transform="rotate(-90 177 84.2)">C48</text>
<text x="179.5" y="85" transform="rotate(-90 179.5 85)">0.1UF</text>
<text x="186.8" y="84.2" transform="rotate(-90 186.8 84.2)">C49</text>
<text x="189.3" y="84.7" transform="rotate(-90 189.3 84.7)">10UF</text>
<text x="265.4" y="93">PMZB600UNE</text>
<text x="265.4" y="90.5">Q3</text>
<text x="265.4" y="123.7">PMZB600UNE</text>
<text x="265.4" y="121.2">Q1</text>
<text x="185.6" y="149.5">4.7UF</text>
<text x="156.2" y="150.7">1UF</text>
<text x="271.8" y="171.6">C46</text>
<text x="256.8" y="177.7">1UF</text>
<text x="270.9" y="174">4.7UF</text>
<text x="60.1" y="197.4">4.7UF</text>
<text x="88.5" y="197.4">1UF</text>
</g>
<g font-size="1.7">
<text x="331.1" y="243.6">PROJECT TITLE:</text>
<text x="331.1" y="249.7">DRAWING TITLE:</text>
<text x="330.6" y="256.1">SIZE</text>
<text x="342" y="256.5">HARDWARE NUMBER:</text>
<text x="392.7" y="256.3">DATE:</text>
<text x="330.6" y="262.3">ENGINEER:</text>
<text x="362.5" y="262.3">DRAWN BY:</text>
<text x="392.8" y="262.4">REV:</text>
<text x="362.5" y="268.4">TEMPLATE REV:</text>
</g>
<text font-size="1.4" x="393.2" y="269.9">SHEET 2 OF 5</text>
</svg>
